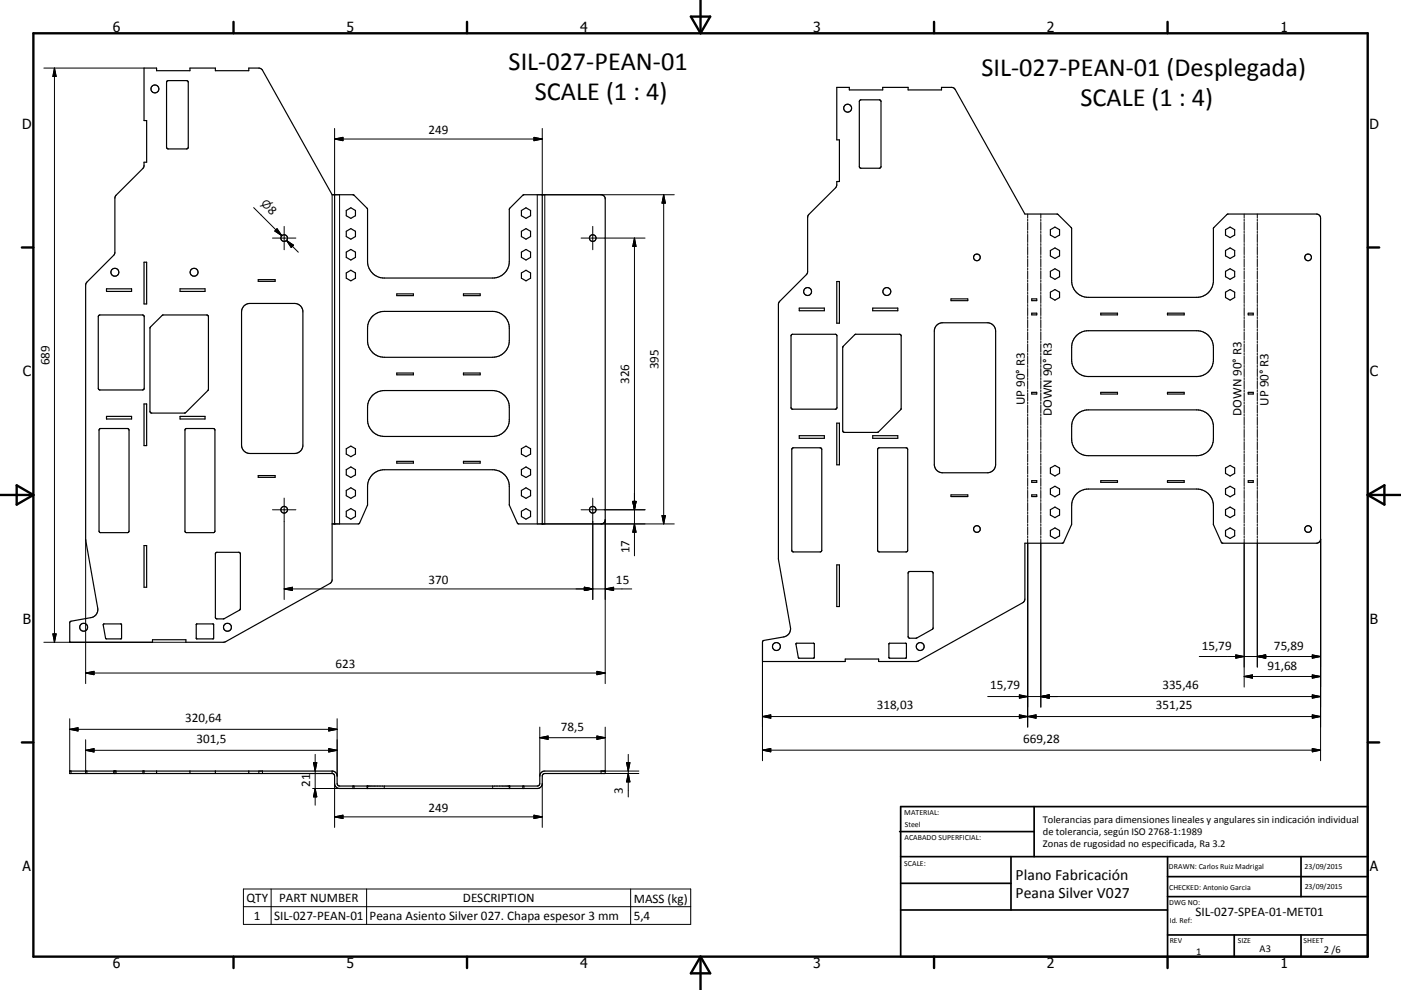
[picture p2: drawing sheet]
<svg xmlns="http://www.w3.org/2000/svg" width="420mm" height="297mm" viewBox="0 0 420 297" stroke-linecap="round" stroke-linejoin="round" font-family="sans-serif">
<g fill="none" stroke="#000" stroke-width=".36">
<path d="M43.2 20.4h3.7v.8h10v-.8h7.7v.8h10v-.8l3.3 .1 .6 .4 21.1 37.5 6.5 .1 4 4.1 .1 15.8a5 5 0 0 0 5 5h32.5a5 5 0 0 0 5-5v-15.6l4-4.2 .4-.2h23.1a1.26 1.26 0 0 1 1.2 1.3v96.2a1.22 1.22 0 0 1-1.2 1.3h-24.8l-.3-.3-2.4-5.5v-5.5a5 5 0 0 0-5-5h-32.5a5 5 0 0 0-5 5v5.6l-2.4 5.5-.4 .2h-7.8v16.7l-.5 1-31.4 17.6-.7 .2h-11.3v-.8h-10v.8h-24.7v-6.2l6.3-1.2a2.44 2.44 0 0 0 2-2.9l-3.6-20.5v-76.4l.4-.9 8.2-8.4 .1-16.8 .2-.6 8.2-8.2 .4-.7v-1.2h.8v-12.5h-.8zM50.1 24.3l5.8-.1 .5 .3v19.7l-.3 .5h-5.7l-.4-.4-.1-19.6zM250.9 26.2h3.7v.8h10v-.8h7.7v.8h10v-.8h3l.7 .2 21.3 37.8h9.7l4.2 4.2 .1 15.8a5 5 0 0 0 5 5h32.5a5 5 0 0 0 5-5v-15.7l4.1-4.2 26.8-.1a1.21 1.21 0 0 1 1.2 1.3v96.2a1.25 1.25 0 0 1-1.2 1.3l-28.2-.1-.3-.2-2.4-5.3v-5.7a5 5 0 0 0-5-5h-32.5a5 5 0 0 0-5 5v5.5l-2.6 5.7-11.4 .1v16.7l-.5 1-31.4 17.6-.8 .2h-11.2v-.8h-10v.8h-24.8l.1-6.2 6.2-1.2a2.48 2.48 0 0 0 2.1-2.9l-3.6-20.5v-76.7l.4-.6 8.2-8.4 .2-17.3 8.3-8.4 .3-.6 .1-1.2h.8v-12.5h-.8zM257.8 30.1l5.8-.1 .5 .3v19.7l-.3 .4-5.7 .1-.4-.4-.1-19.6zM100.3 58.4v98.8M162.6 58.4v98.8M43.2 78.7h.8v12.5h-.8zM103.8 63.2l1.4-.9 1.4 .9v1.5l-1.4 .8-1.4-.8zM103.8 69.4l1.4-.8 1.4 .8v1.6l-1.4 .8-1.4-.8zM103.8 75.6l1.4-.8 1.4 .8v1.6l-1.4 .8-1.4-.8zM156.3 63.2l1.4-.9 1.4 .9v1.5l-1.4 .8-1.4-.8zM156.3 69.4l1.4-.8 1.4 .8v1.6l-1.4 .8-1.4-.8z"/>
<path d="M156.3 75.6l1.4-.8 1.4 .8v1.6l-1.4 .8-1.4-.8zM314.9 68.9l1.4-.8 1.4 .8v1.6l-1.4 .8-1.4-.8zM314.9 75.2l1.4-.8 1.4 .8v1.6l-1.4 .7-1.4-.7zM367.4 68.9l1.4-.8 1.4 .8v1.6l-1.4 .8-1.4-.8zM367.4 75.2l1.4-.8 1.4 .8v1.6l-1.4 .7-1.4-.7zM29.6 94.7l.4-.2h12.7l.4 .2 .1 21.8-.2 .4-13 .1-.4-.2zM31.9 86.6h7.5v.8h-7.5zM45.1 98.1l3.8-3.6h13.1l.5 .3v22.1l-6.9 7h-10.1l-.5-.3v-25.1zM54 86.6h7.5v.8h-7.5zM73.3 91.6l.6-.3 1-.3h13.4a2.5 2.5 0 0 1 2.5 2.6v40a2.5 2.5 0 0 1-2.5 2.4h-13.4a2.5 2.5 0 0 1-2.5-2.4v-40l.2-1.1zM77.4 83.9h5.1v.5h-5.1zM103.8 81.9l1.4-.8 1.4 .8v1.6l-1.4 .8-1.4-.8z"/>
<path d="M111.5 95.1a5 5 0 0 1 3.7-1.7h32.5a5 5 0 0 1 5 5v3.8a5 5 0 0 1-5 5h-32.5a5 5 0 0 1-5-5l.1-4.8 .3-1zM119 88.2h4.9v.5h-4.9zM138.9 88.2h5.1v.5h-5.1zM156.3 81.9l1.4-.8 1.4 .8v1.6l-1.4 .8-1.4-.8zM239.6 92.4h7.5v.8h-7.5zM250.9 84.5h.8v12.5h-.8zM261.6 92.4h7.6v.8h-7.6zM281 97.4l.9-.5 .7-.1h13.4a2.5 2.5 0 0 1 2.5 2.5v40a2.5 2.5 0 0 1-2.5 2.5h-13.4a2.5 2.5 0 0 1-2.5-2.5v-40l.2-1zM285.1 89.7h5v.5h-5zM309.3 89.7h1.5v.5h-1.5zM309.3 94h1.5v.5h-1.5zM314.9 81.4l1.4-.8 1.4 .8v1.6l-1.4 .8-1.4-.8z"/>
<path d="M314.9 87.7l1.4-.8 1.4 .8v1.6l-1.4 .7-1.4-.7zM330 94h5v.5h-5zM350 94h5v.5h-5zM367.4 81.4l1.4-.8 1.4 .8v1.6l-1.4 .8-1.4-.8zM367.4 87.7l1.4-.8 1.4 .8v1.6l-1.4 .7-1.4-.7zM374.2 94h1.5v.5h-1.5zM111.8 118.5l1.4-.9 2-.4h32.5a5 5 0 0 1 5 5v3.7a5 5 0 0 1-5 5h-32.5a5 5 0 0 1-5-5v-3.7a5 5 0 0 1 1.6-3.7zM119 111.9h4.9v.6h-4.9zM138.9 111.9h5.1v.6h-5.1zM237.4 100.4l13-.1 .4 .2 .1 21.8-.2 .4-13.2 .1-.2-.2-.1-21.8zM256.3 100.4l13.4-.1 .5 .3v22.1l-7.1 7h-9.9l-.5-.3v-25.2zM309.3 117.7h1.5v.5h-1.5z"/>
<path d="M322.9 100.5l1.8-1.1 1.6-.2h32.5a5 5 0 0 1 5 5v3.8a5 5 0 0 1-5 5h-32.5a5 5 0 0 1-5-5v-3.8a5.1 5.1 0 0 1 1.6-3.7zM330 117.7h5v.5h-5zM350 117.7h5v.5h-5zM374.2 117.7h1.5v.5h-1.5zM29.8 128.8l.4-.2h8l.5 .3v30.4l-.3 .5h-8.2l-.5-.3zM31.9 124.9h7.5v.8h-7.5zM43.2 121.2h.8v12.5h-.8zM54 124.9h7.5v.8h-7.5zM55.5 128.8l.4-.2h8l.5 .3v30.4l-.3 .5h-8.2l-.4-.3zM103.8 134.6l1.4-.8 1.4 .8v1.6l-1.4 .8-1.4-.8zM119 138.4h4.9v.5h-4.9zM138.9 138.4h5.1v.5h-5.1z"/>
<path d="M156.3 134.6l1.4-.8 1.4 .8v1.6l-1.4 .8-1.4-.8zM237.5 134.6l.4-.3h8l.5 .4v30.4l-.4 .5h-8.1l-.5-.4zM239.6 130.7h7.5v.8h-7.5zM250.9 127h.8v12.5h-.8zM261.6 130.7h7.6v.8h-7.6zM263.2 134.6l.4-.3h8l.5 .4v30.4l-.3 .5h-8.2l-.5-.4zM322.9 124.2l1.3-.8 2.1-.4h32.5a5 5 0 0 1 5 5v3.7a5 5 0 0 1-5 5h-32.5a5 5 0 0 1-5-5v-3.7a5.1 5.1 0 0 1 1.6-3.8zM77.4 142.7h5.1v.5h-5.1zM103.8 153.4l1.4-.8 1.4 .8v1.6l-1.4 .8-1.4-.8zM103.8 140.9l1.4-.8 1.4 .8v1.6l-1.4 .8-1.4-.8zM103.8 147.2l1.4-.9 1.4 .9v1.5l-1.4 .8-1.4-.8zM156.3 153.4l1.4-.8 1.4 .8v1.6l-1.4 .8-1.4-.8z"/>
<path d="M156.3 140.9l1.4-.8 1.4 .8v1.6l-1.4 .8-1.4-.8zM156.3 147.2l1.4-.9 1.4 .9v1.5l-1.4 .8-1.4-.8zM285.1 148.5h5v.5h-5zM309.3 148.5h1.5v.5h-1.5zM309.3 144.2h1.5v.5h-1.5zM314.9 159.2l1.4-.8 1.4 .8v1.6l-1.4 .7-1.4-.7zM314.9 140.4l1.4-.8 1.4 .8v1.6l-1.4 .8-1.4-.8zM314.9 146.7l1.4-.8 1.4 .8v1.6l-1.4 .8-1.4-.8zM314.9 152.9l1.4-.8 1.4 .8v1.6l-1.4 .8-1.4-.8zM330 144.2h5v.5h-5zM350 144.2h5v.5h-5zM367.4 159.2l1.4-.8 1.4 .8v1.6l-1.4 .7-1.4-.7z"/>
<path d="M367.4 140.4l1.4-.8 1.4 .8v1.6l-1.4 .8-1.4-.8zM367.4 146.7l1.4-.8 1.4 .8v1.6l-1.4 .8-1.4-.8zM367.4 152.9l1.4-.8 1.4 .8v1.6l-1.4 .8-1.4-.8zM374.2 144.2h1.5v.5h-1.5zM43.2 163.7h.8v12.5h-.8zM64.8 165.8l6.8-.1 .3 .1 .2 .4-.1 16.5-5.1 3h-2l-.3-.5v-19zM250.9 169.5h.8v12.5h-.8zM272.3 171.7l.4-.2h6.5l.6 .5-.1 16.5-5.1 3-2-.1-.3-.4zM31.1 187.2l5.3 .1v4.3h-4.7l-.8-4.1zM58.9 187.3h5.1v4.3h-5.1zM238.7 193h5.4v4.4h-4.6zM266.6 193h5.1v4.4h-5.1z"/>
<path d="M25.7 231.3v.8M34.4 231.3v.8M43.2 231.3v.8M46.9 231.3v.8M56.9 231.3v.8M64.6 231.3v.8M74.6 231.3v.8M99.6 231.3h-78.7v.8h78.7M99.6 231.3v.8M99.6 231.3a1.48 1.48 0 0 1 1.5 1.5v2.5l.7 .5h59.3l.7-.5v-2.5a1.48 1.48 0 0 1 1.5-1.5h18.1v.8h-18.3l-.5 .5v2.5a1.48 1.48 0 0 1-1.5 1.5h-59.3a1.52 1.52 0 0 1-1.5-1.5v-2.5l-.3-.4-.4-.1M110.2 235.8v.8M152.7 235.8v.8"/>
<circle cx="46.4" cy="26.7" r="1.19"/>
<circle cx="254.1" cy="32.5" r="1.19"/>
<circle cx="85.2" cy="71.4" r="1"/>
<circle cx="177.7" cy="71.4" r="1"/>
<circle cx="292.9" cy="77.2" r="1.01"/>
<circle cx="392.2" cy="77.2" r="1"/>
<circle cx="34.4" cy="81.7" r="1.19"/>
<circle cx="58.2" cy="81.7" r="1.19"/>
<circle cx="242.1" cy="87.5" r="1.18"/>
<circle cx="265.9" cy="87.5" r="1.19"/>
<circle cx="85.2" cy="152.9" r="1"/>
<circle cx="177.7" cy="152.9" r="1"/>
<circle cx="292.9" cy="158.7" r="1"/>
<circle cx="392.2" cy="158.7" r="1"/>
<circle cx="25.1" cy="188.2" r="1.19"/>
<circle cx="68.2" cy="188.2" r="1.19"/>
<circle cx="232.8" cy="194" r="1.18"/>
<circle cx="275.9" cy="194" r="1.18"/>
</g>
<g fill="none" stroke="#000" stroke-width=".3">
<path d="M13.2 20.4h30M16.3 20.4v172.3M16.3 20.4l.5 2.5h-1zM100.3 38.5v19.9M162.6 38.5v19.9h39.6M99.6 58.4v98.8M100.3 41.7l2.5-.5v1zM100.3 41.7h62.3M101.8 58.4v98.8M160.1 41.2l2.5 .5-2.5 .5zM161.1 58.4v98.8M163.3 58.4v98.8"/>
<path d="M199 58.4v98.8M199 58.4l.5 2.5h-1zM76.1 62.3l8.4 8.4M81.7 71.4h7M82.7 69l1.8 1.7M83.1 68.6l1.4 2.1-2.1-1.4zM85.2 67.9v7M85.9 72.1l3.5 3.6M85.9 72.1l2.1 1.5-.7 .6zM174.2 71.4h19.2M177.7 67.9v7M190.2 71.4v95.4"/>
<path d="M190.2 71.4l.5 2.5h-1zM308.1 64.2v1.2M308.1 65.7v.6M308.1 66.7v2.4M308.1 69.4v.6M308.1 70.3v2.4M308.1 73.1v.6M308.1 74v2.4M308.1 76.7v.6M308.1 77.6v2.5M312 64.2v1.2M312 65.7v.6"/>
<path d="M312 66.7v2.4M312 69.4v.6M312 70.3v2.4M312 73.1v.6M312 74v2.4M312 76.7v.6M312 77.6v2.5M373 64.2v1.2M373 65.7v.6M373 66.7v2.4M373 69.4v.6M373 70.3v2.4"/>
<path d="M373 73.1v.6M373 74v2.4M373 76.7v.6M373 77.6v2.5M376.9 64.2v1.2M376.9 65.7v.6M376.9 66.7v2.4M376.9 69.4v.6M376.9 70.3v2.4M376.9 73.1v.6M376.9 74v2.4M376.9 76.7v.6"/>
<path d="M376.9 77.6v2.5M308.1 80.4v.6M308.1 81.3v2.4M308.1 84v.6M308.1 84.9v2.5M308.1 87.7v.6M308.1 88.6v2.4M308.1 91.3v.7M308.1 92.3v2.4M308.1 95v.6M308.1 95.9v2.5M308.1 98.7v.6"/>
<path d="M308.1 99.6v2.4M312 80.4v.6M312 81.3v2.4M312 84v.6M312 84.9v2.5M312 87.7v.6M312 88.6v2.4M312 91.3v.7M312 92.3v2.4M312 95v.6M312 95.9v2.5M312 98.7v.6"/>
<path d="M312 99.6v2.4M373 80.4v.6M373 81.3v2.4M373 84v.6M373 84.9v2.5M373 87.7v.6M373 88.6v2.4M373 91.3v.7M373 92.3v2.4M373 95v.6M373 95.9v2.5M373 98.7v.6"/>
<path d="M373 99.6v2.4M376.9 80.4v.6M376.9 81.3v2.4M376.9 84v.6M376.9 84.9v2.5M376.9 87.7v.6M376.9 88.6v2.4M376.9 91.3v.7M376.9 92.3v2.4M376.9 95v.6M376.9 95.9v2.5M376.9 98.7v.6"/>
<path d="M376.9 99.6v2.4M308.1 102.3v.6M308.1 103.2v2.5M308.1 106v.6M308.1 106.9v2.4M308.1 109.6v.6M308.1 110.5v2.5M308.1 113.3v.6M308.1 114.2v2.4M308.1 116.9v.7M308.1 117.9v2.4M312 102.3v.6"/>
<path d="M312 103.2v2.5M312 106v.6M312 106.9v2.4M312 109.6v.6M312 110.5v2.5M312 113.3v.6M312 114.2v2.4M312 116.9v.7M312 117.9v2.4M373 102.3v.6M373 103.2v2.5M373 106v.6"/>
<path d="M373 106.9v2.4M373 109.6v.6M373 110.5v2.5M373 113.3v.6M373 114.2v2.4M373 116.9v.7M373 117.9v2.4M376.9 102.3v.6M376.9 103.2v2.5M376.9 106v.6M376.9 106.9v2.4M376.9 109.6v.6"/>
<path d="M376.9 110.5v2.5M376.9 113.3v.6M376.9 114.2v2.4M376.9 116.9v.7M376.9 117.9v2.4M308.1 120.6v.6M308.1 121.5v2.5M308.1 124.3v.6M308.1 125.2v2.4M308.1 127.9v.6M308.1 128.8v2.5M308.1 131.6v.6"/>
<path d="M308.1 132.5v2.4M308.1 135.2v.6M308.1 136.1v2.5M308.1 138.9v.6M308.1 139.8v2.4M312 120.6v.6M312 121.5v2.5M312 124.3v.6M312 125.2v2.4M312 127.9v.6M312 128.8v2.5M312 131.6v.6"/>
<path d="M312 132.5v2.4M312 135.2v.6M312 136.1v2.5M312 138.9v.6M312 139.8v2.4M373 120.6v.6M373 121.5v2.5M373 124.3v.6M373 125.2v2.4M373 127.9v.6M373 128.8v2.5M373 131.6v.6"/>
<path d="M373 132.5v2.4M373 135.2v.6M373 136.1v2.5M373 138.9v.6M373 139.8v2.4M376.9 120.6v.6M376.9 121.5v2.5M376.9 124.3v.6M376.9 125.2v2.4M376.9 127.9v.6M376.9 128.8v2.5M376.9 131.6v.6"/>
<path d="M376.9 132.5v2.4M376.9 135.2v.6M376.9 136.1v2.5M376.9 138.9v.6M376.9 139.8v2.4M81.7 152.9h7M85.2 149.4v30.5M162.6 157.2h39.6M174.2 152.9h19.2M177.7 149.4v30.5M181.4 155.9v49.2M189.7 150.4h1l-.5 2.5z"/>
<path d="M190.2 157.2l.5 2.5h-1zM198.5 154.7h1l-.5 2.5zM308.1 142.6v.6M308.1 143.5v2.4M308.1 146.2v.6M308.1 147.1v2.5M308.1 149.9v.6M308.1 150.8v2.4M308.1 153.5v.6M308.1 154.4v2.5M308.1 157.2v.6M308.1 158.1v2.4"/>
<path d="M312 142.6v.6M312 143.5v2.4M312 146.2v.6M312 147.1v2.5M312 149.9v.6M312 150.8v2.4M312 153.5v.6M312 154.4v2.5M312 157.2v.6M312 158.1v2.4M373 142.6v.6M373 143.5v2.4"/>
<path d="M373 146.2v.6M373 147.1v2.5M373 149.9v.6M373 150.8v2.4M373 153.5v.6M373 154.4v2.5M373 157.2v.6M373 158.1v2.4M376.9 142.6v.6M376.9 143.5v2.4M376.9 146.2v.6M376.9 147.1v2.5"/>
<path d="M376.9 149.9v.6M376.9 150.8v2.4M376.9 153.5v.6M376.9 154.4v2.5M376.9 157.2v.6M376.9 158.1v2.4M25.7 161.9v43.2M85.2 176.7h104.2M85.2 176.7l2.5-.5v1zM175.2 176.2l2.5 .5-2.5 .5zM181.4 176.7l2.6-.5v1zM308.1 160.8v.6"/>
<path d="M308.1 161.8v56.3M312 160.8v.6M312 161.8v50.3M373 160.8v.6M373 161.8v44.3M376.9 160.8v.6M376.9 161.8v38.3M395.9 161.7v66.5M13.2 192.7h42.5M15.8 190.2h1l-.5 2.5zM228.6 198.3v29.9M359.5 197h36.4"/>
<path d="M370.5 196.5l2.5 .5-2.5 .5zM376.9 197l2.6-.5v1zM393.4 196.5l2.5 .5-2.5 .5zM20.9 218.8h80.2M20.9 218.8l2.5-.5v1zM20.9 215.6v15.7M25.7 201.9h155.7M25.7 201.9l2.5-.5v1zM98.6 218.3l2.5 .5-2.5 .5zM101.1 215.6v17.2M161.8 218.1v14.7M179 201.4l2.4 .5-2.4 .5z"/>
<path d="M181.4 218.1v13.2M228.6 215h167.3M228.6 215l2.5-.5v1zM296.1 209h99.8M305.6 214.5v1l5-1v1zM305.6 208.5l2.5 .5-2.5 .5zM312 209l2.6-.5v1zM373 203h22.9M373 203l2.5-.5v1zM393.4 202.5l2.5 .5-2.5 .5zM393.4 208.5l2.5 .5-2.5 .5zM393.4 214.5l2.5 .5-2.5 .5z"/>
<path d="M21.3 231.3v.8M25.7 225.1l2.5-.5v1zM25.7 221.9v9.4M25.7 225.1h75.4M26.1 231.3v.8M34.1 231.3v.8M34.8 231.3v.8M42.8 231.3v.8M77.6 231.3v.8M78.7 231.3v.8M93.7 236.6h8.1M94 228.8h1l-.5 2.5z"/>
<path d="M94.5 226.3v15.3M94.5 236.6l.5 2.5h-1zM98.6 224.6l2.5 .5-2.5 .5zM100.3 235.1v13.1M105.8 235.8v.8M106.2 235.8v.8M110 235.8v.8M115.2 235.8v.8M147.7 235.8v.8M152.8 235.8v.8M156.7 235.8v.8M157.1 235.8v.8"/>
<path d="M161.8 221.3h19.6M161.8 221.3l2.5-.5v1zM162.6 235.1v13.1M179 220.8l2.4 .5-2.4 .5zM187.8 228.8h1.1l-.5 2.5zM188.4 226.3v12.8M188.4 232.1l.5 2.5h-1.1zM191.5 231.3h-11.3v.8h11.3M228.6 225.1h167.3M228.6 225.1l2.5-.5v1zM393.4 224.6l2.5 .5-2.5 .5zM100.3 245.1h62.3"/>
<path d="M100.3 245.1l2.5-.5v1zM160.1 244.6l2.5 .5-2.5 .5zM73 266.7h134.1v10.6h-134.1zM73 272h134.1M81.3 266.7v10.6M109.9 266.7v10.6M189.1 266.7v10.6"/>
</g>
<g fill="none" stroke="#000" stroke-width=".71">
<path d="M10 10h400v277h-400zM70 6.6v3.4M140 6.6v3.4M207.1 5h5.8l-2.9 5zM210 0v10M280 6.6v3.4M350 6.6v3.4M6.6 74.2h3.4M410 74.2h3.5M0 148.5h10M5 145.6l5 2.9-5 2.9zM410 148.5h10.1"/>
<path d="M410 148.5l5.1-2.9v5.8zM6.6 222.7h3.4M410 222.7h3.5M70 287v3.4M140 287v3.4M210 287v10M210 287l2.9 5h-5.8zM280 287v3.4M350 287v3.4"/>
</g>
<g fill="none" stroke="#000" stroke-width=".51">
<path d="M269.7 249.5h40.3M270 242h140v45h-140zM270 257h140M303.1 257v16M310 242v15M350 257v30M390.1 257v12M270 265h33.1M270 273h80M350 269h60M350 263h60M350 280.5h60"/>
<path d="M370 280.5v6.5M390.1 280.5v6.5"/>
</g>
<g fill="#000" stroke="#000" stroke-width=".3">
<path d="M16.3 20.4l.5 2.5h-1zM100.3 41.7l2.5-.5v1zM160.1 41.2l2.5 .5-2.5 .5zM83.1 68.6l1.4 2.1-2.1-1.4zM85.9 72.1l2.1 1.5-.7 .6zM190.2 71.4l.5 2.5h-1zM199 58.4l.5 2.5h-1zM189.7 150.4h1l-.5 2.5zM190.2 157.2l.5 2.5h-1zM198.5 154.7h1l-.5 2.5zM85.2 176.7l2.5-.5v1zM175.2 176.2l2.5 .5-2.5 .5z"/>
<path d="M181.4 176.7l2.6-.5v1zM15.8 190.2h1l-.5 2.5zM370.5 196.5l2.5 .5-2.5 .5zM376.9 197l2.6-.5v1zM393.4 196.5l2.5 .5-2.5 .5zM20.9 218.8l2.5-.5v1zM25.7 201.9l2.5-.5v1zM98.6 218.3l2.5 .5-2.5 .5zM179 201.4l2.4 .5-2.4 .5zM228.6 215l2.5-.5v1zM305.6 208.5l2.5 .5-2.5 .5zM305.6 214.5l2.5 .5-2.5 .5z"/>
<path d="M308.1 215l2.5-.5v1zM312 209l2.6-.5v1zM373 203l2.5-.5v1zM393.4 202.5l2.5 .5-2.5 .5zM393.4 208.5l2.5 .5-2.5 .5zM393.4 214.5l2.5 .5-2.5 .5zM25.7 225.1l2.5-.5v1zM94 228.8h1l-.5 2.5zM94.5 236.6l.5 2.5h-1zM98.6 224.6l2.5 .5-2.5 .5zM161.8 221.3l2.5-.5v1zM179 220.8l2.4 .5-2.4 .5z"/>
<path d="M187.8 228.8h1.1l-.5 2.5zM188.4 232.1l.5 2.5h-1.1zM228.6 225.1l2.5-.5v1zM393.4 224.6l2.5 .5-2.5 .5zM100.3 245.1l2.5-.5v1zM160.1 244.6l2.5 .5-2.5 .5z"/>
</g>
<g font-size="7.9">
<text x="152.5" y="21">SIL-027-PEAN-01</text>
<text x="294.3" y="22.9">SIL-027-PEAN-01 (Desplegada)</text>
<text x="160.4" y="30">SCALE (1 : 4)</text>
<text x="323.9" y="31.8">SCALE (1 : 4)</text>
</g>
<g font-size="4.7">
<text x="304.5" y="263.9">Plano Fabricación</text>
<text x="304.5" y="269.3">Peana Silver V027</text>
</g>
<g font-size="4.2">
<text x="33.9" y="9.6">6</text>
<text x="103.9" y="9.6">5</text>
<text x="173.9" y="9.6">4</text>
<text x="243.8" y="9.6">3</text>
<text x="313.9" y="9.6">2</text>
<text x="383.9" y="9.6">1</text>
<text x="6.7" y="38.7">D</text>
<text x="410.5" y="38.7">D</text>
<text x="6.9" y="112.9">C</text>
<text x="410.7" y="112.9">C</text>
<text x="6.9" y="187.1">B</text>
<text x="410.7" y="187.1">B</text>
<text x="6.8" y="261.4">A</text>
<text x="410.7" y="261.4">A</text>
<text x="33.9" y="290.4">6</text>
<text x="103.9" y="290.4">5</text>
<text x="173.9" y="290.4">4</text>
<text x="243.8" y="290.4">3</text>
<text x="313.9" y="290.4">2</text>
<text x="383.9" y="290.4">1</text>
</g>
<g font-size="3.9">
<text x="128.4" y="40.1">249</text>
<text x="80.1" y="63.3" transform="rotate(45 80.1 63.3)">8</text>
<text x="14.8" y="109.6" transform="rotate(-90 14.8 109.6)">689</text>
<text x="197.4" y="110.8" transform="rotate(-90 197.4 110.8)">395</text>
<text x="188.6" y="115.2" transform="rotate(-90 188.6 115.2)">326</text>
<text x="307.3" y="121.5" transform="rotate(-90 307.3 121.5)">UP 90° R3</text>
<text x="315.4" y="124.9" transform="rotate(-90 315.4 124.9)">DOWN 90° R3</text>
<text x="372.2" y="124.8" transform="rotate(-90 372.2 124.8)">DOWN 90° R3</text>
<text x="380.3" y="121.7" transform="rotate(-90 380.3 121.7)">UP 90° R3</text>
<text x="188.7" y="165.9" transform="rotate(-90 188.7 165.9)">17</text>
<text x="128.4" y="175.1">370</text>
<text x="184.7" y="175.1">15</text>
<text x="360.3" y="194.9">15,79</text>
<text x="381.9" y="194.9">75,89</text>
<text x="100.6" y="200.3">623</text>
<text x="380" y="200.9">91,68</text>
<text x="296.8" y="206.8">15,79</text>
<text x="348.5" y="206.8">335,46</text>
<text x="262.9" y="212.9">318,03</text>
<text x="346.5" y="212.9">351,25</text>
<text x="55.5" y="216.7">320,64</text>
<text x="168.1" y="219.2">78,5</text>
<text x="58.9" y="223">301,5</text>
<text x="306.7" y="223">669,28</text>
<text x="93" y="236" transform="rotate(-90 93 236)">21</text>
<text x="186.8" y="238.3" transform="rotate(-90 186.8 238.3)">3</text>
<text x="128.4" y="243.5">249</text>
<text x="73.9" y="270.6">QTY</text>
<text x="76.1" y="275.9">1</text>
<text x="82.2" y="275.9">SIL-027-PEAN-01</text>
<text x="83.7" y="270.6">PART NUMBER</text>
<text x="138.8" y="270.6">DESCRIPTION</text>
<text x="190" y="270.8">MASS (kg)</text>
<text x="190" y="275.9">5,4</text>
<text x="358.4" y="274.9">SIL-027-SPEA-01-MET01</text>
<text x="110.8" y="276">Peana Asiento Silver 027. Chapa espesor 3 mm</text>
</g>
<text font-size="3.3" x="78.1" y="61.3" transform="rotate(45 78.1 61.3)">⌀</text>
<g font-size="3.1">
<text x="312.7" y="246.8">Tolerancias para dimensiones lineales y angulares sin indicación individual</text>
<text x="312.7" y="250.4">de tolerancia, según ISO 2768-1:1989</text>
<text x="312.7" y="254">Zonas de rugosidad no especificada, Ra 3.2</text>
<text x="358.6" y="286.5">1</text>
<text x="377.6" y="285.6">A3</text>
<text x="396.9" y="285.9">2 /6</text>
</g>
<g font-size="2.4">
<text x="271.1" y="244.4">MATERIAL:</text>
<text x="271.2" y="252">ACABADO SUPERFICIAL:</text>
<text x="271.3" y="248">Steel</text>
<text x="271.1" y="259.7">SCALE:</text>
<text x="350.4" y="260.8">DRAWN: Carlos Ruiz Madrigal</text>
<text x="391.1" y="260.6">23/09/2015</text>
<text x="350.5" y="267">CHECKED: Antonio Garcia</text>
<text x="391.2" y="266.7">23/09/2015</text>
<text x="350.5" y="271.4">DWG NO:</text>
<text x="350.7" y="276.9">Id. Ref:</text>
<text x="350.7" y="282.8">REV</text>
<text x="371.1" y="282.9">SIZE</text>
<text x="390.8" y="283">SHEET</text>
</g>
</svg>
